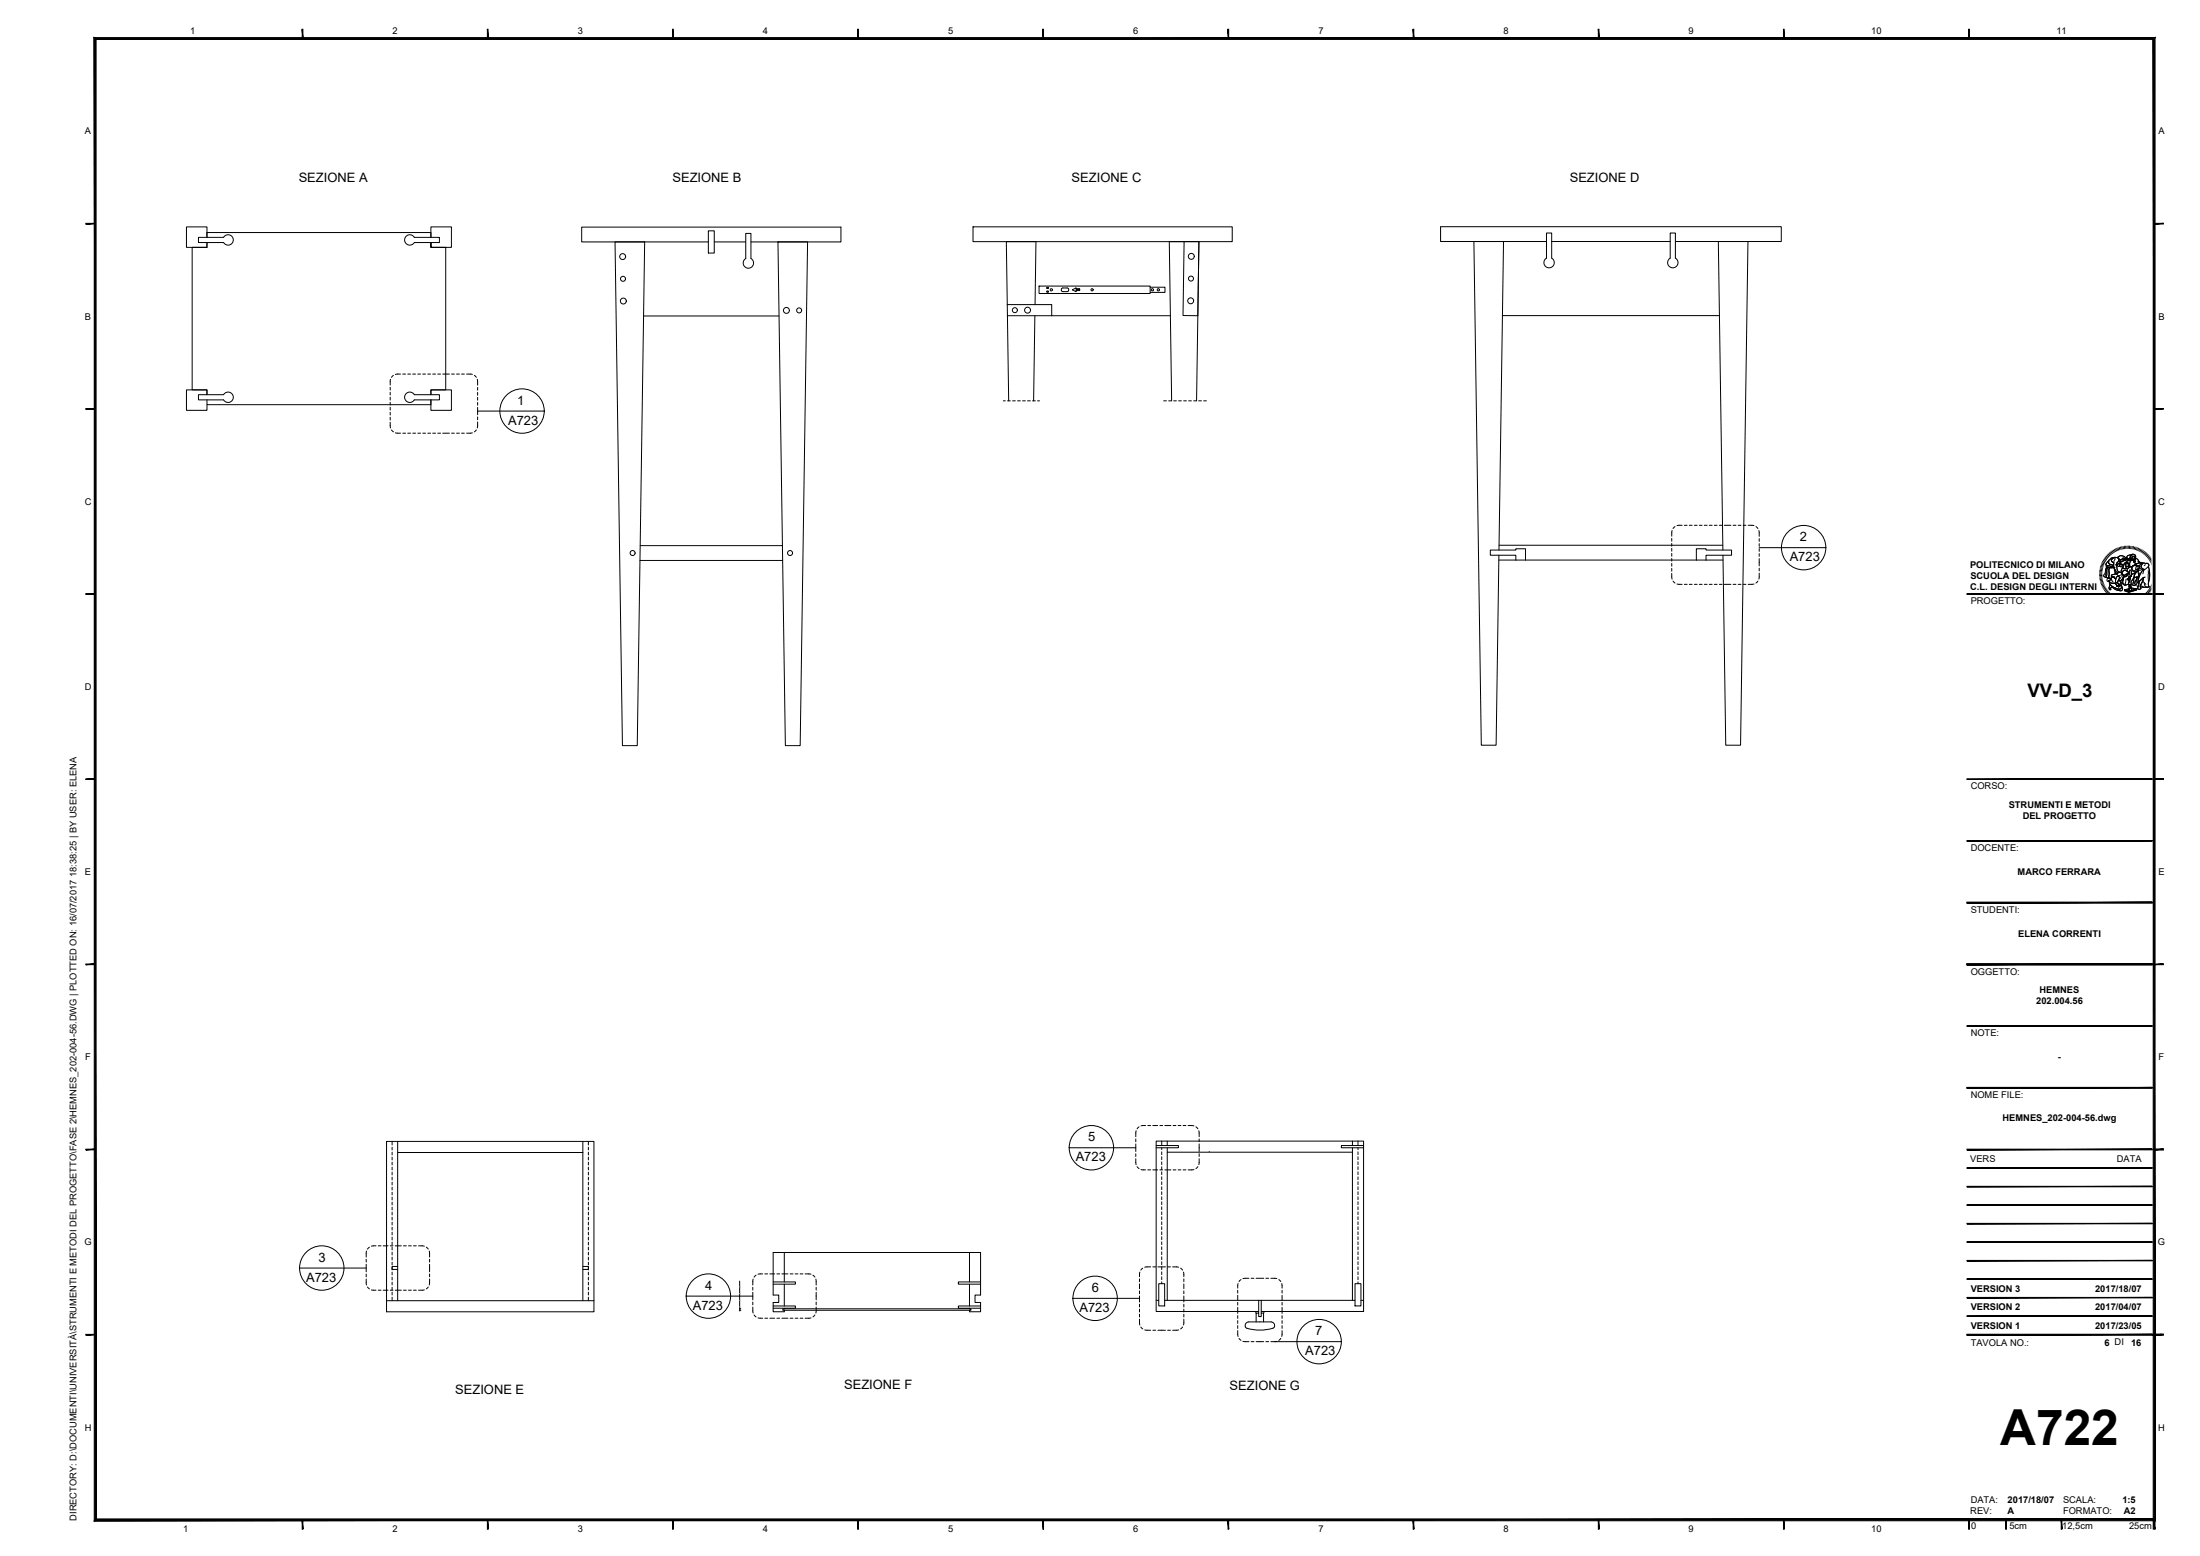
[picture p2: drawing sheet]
<svg xmlns="http://www.w3.org/2000/svg" width="594mm" height="420mm" viewBox="0 0 594 420" stroke-linecap="round" stroke-linejoin="round" font-family="sans-serif">
<!-- layer: elementi sezionati -->
<g fill="none" stroke="#000" stroke-width=".27">
<path d="M55.9 66.8h-5.5v-5.5h5.5v2.8v-1.3h60.5v1.3v-2.8h5.5v5.5h-5.5v-1.3v1.3h4v38.5h-4v1.3v-1.3h5.5v5.5h-5.5v-2.8v1.3h-60.5v-1.3M55.9 65.5v1.3h-4v38.5h4v1.3v-1.3h-5.5v5.5h5.5v-1.4M166.1 65.3h8l-2 136h-4zM191.3 65.3h-34.2v-4h70v4h-24.3M192.9 65.3h8.5M210.1 65.3h8l-2 136h-4zM262.7 61.2h70v4h-70zM319.8 65.2h4l-.3 20.1-4-.1zM417.6 65.2h-28.6v-4h92v4h-28.6M419 65.2h32M272 82.3h12v3h-12zM405.7 85.2h58.6"/>
<path d="M404.7 151.2h4.6M404.8 148.5l1.2-83.3h-8l2 136h4l.8-51.3M404.8 147.2h60.4M411.9 151.2h46.2M460.7 151.2h4.6M465.2 148.5l-1.2-83.3h8l-2 136h-4l-.7-51.3M104.4 308.2h56v46h-56zM107.4 308.2v43M107.4 311.2h50M157.4 308.2v43M315.2 308.1v1.2M315.2 309.9v41.2"/>
<path d="M315.2 311.1h50M365.2 309.9v41.2M211.8 338.2v8M261.8 338.2h3v11.5h-1.5v2h1.5v2.5h-3v-.4M261.8 338.2h-53v11.5h1.5v2h-1.5v2.5h3v-.4M261.8 338.2v8M104.4 351.2h56M211.8 353.4h-.4v.4h.4M211.8 353.4h50M211.8 353.8h50M211.8 346.8v5.9M211.8 353.3v.1"/>
<path d="M261.8 353.4h.4v.4h-.4M261.8 346.8v5.9M261.8 353.3v.1M312.2 351.1h.7M314.5 351.1h25.4M339.1 354.1l.1 .5M339.9 354.1h-27.7v-46h56v46h-27.6M339.9 354.6h-.7v2.3M340.6 354.6h.6v2.3M340.6 351.1h25.3M341.3 354.1l-.1 .5M343.2 356.9h-6a.92 .92 0 0 0-.9 .7 .92 .92 0 0 0 .4 1.1 11.1 11.1 0 0 0 7.3-.3l.2-.4-.2-.6-.7-.5"/>
<path d="M367.5 351.1h.7"/>
</g>
<!-- layer: 0 -->
<g fill="none" stroke="#000" stroke-width=".27">
<path d="M55.9 65.5v1.3M280.6 77.3h30v2h-30zM282.7 77.6l.4 .2-.3 .1zM282.7 78.6l.4 .1-.3 .2zM287 78.8h1.2M288.2 77.8l-1.2-.1a.5 .5 0 0 0-.4 .5 .5 .5 0 0 0 .4 .5M288.2 77.7a.5 .5 0 0 1 .4 .5 .5 .5 0 0 1-.4 .5M289.6 78.3l.9 .4M289.6 78.2h.1M290.5 77.8l-.9 .4M290.5 78.7h.1M290.6 77.8h.1"/>
<path d="M290.6 77.8v.2M290.6 78.1h1h-1M291.6 78.1v.4h-1v.2M310.6 77.6h4v1.4h-4M319.8 65.2h-4l.6 43M323.8 65.2l-.7 43h-.8M173.8 85.3h36.6M272 82.3l-.3-17.1h8l-.2 17.1M272 85.3l.4 22.9M279.4 85.3l-.3 22.9M284 85.3h32M270.9 108.2h.6"/>
<path d="M272.1 108.2h.7M273.4 108.2h.8M274.8 108.2h.7M276.1 108.2h.8M277.5 108.2h.7M278.8 108.2h.8M280.2 108.2h.5M314.2 108.2h.8M315.6 108.2h.7M316.9 108.2h.8M318.3 108.2h.7M319.6 108.2h.8"/>
<path d="M321 108.2h.7M323.7 108.2h.7M325 108.2h.8M172.8 151.3h38.5M172.9 147.3h38.4M105.9 308.2v1M105.9 309.8v.7M105.9 311.1v.8M105.9 312.5v.7M105.9 313.8v.8M105.9 315.2v.7M105.9 316.5v.8"/>
<path d="M105.9 317.9v.7M105.9 319.2v.8M158.9 308.2v1M158.9 309.8v.7M158.9 311.1v.8M158.9 312.5v.7M158.9 313.8v.8M158.9 315.2v.7M158.9 316.5v.8M158.9 317.9v.7M158.9 319.2v.8M313.7 308.1v1.2"/>
<path d="M313.7 309.9v.5M313.7 311v.8M313.7 312.4v.7M313.7 313.7v.8M313.7 315.1v.7M313.7 316.4v.8M313.7 317.8v.7M313.7 319.1v.8M365.2 308.1v1.2M366.7 308.1v1.2M366.7 309.9v.5M366.7 311v.8"/>
<path d="M366.7 312.4v.7M366.7 313.7v.8M366.7 315.1v.7M366.7 316.4v.8M366.7 317.8v.7M366.7 319.1v.8M105.9 320.6v.7M105.9 321.9v.8M105.9 323.3v.7M105.9 324.6v.8M105.9 326v.7M105.9 327.3v.8"/>
<path d="M105.9 328.7v.7M105.9 330v.8M105.9 331.4v.7M105.9 332.7v.8M105.9 334.1v.7M105.9 335.4v.8M105.9 336.8v.7M105.9 338.1v.8M105.9 339.5v.7M158.9 320.6v.7M158.9 321.9v.8M158.9 323.3v.7"/>
<path d="M158.9 324.6v.8M158.9 326v.7M158.9 327.3v.8M158.9 328.7v.7M158.9 330v.8M158.9 331.4v.7M158.9 332.7v.8M158.9 334.1v.7M158.9 335.4v.8M158.9 336.8v.7M158.9 338.1v.8M158.9 339.5v.7"/>
<path d="M313.7 320.5v.7M313.7 321.8v.8M313.7 323.2v.7M313.7 324.5v.8M313.7 325.9v.7M313.7 327.2v.8M313.7 328.6v.7M313.7 329.9v.8M313.7 331.3v.7M313.7 332.6v.8M313.7 334v.7M313.7 335.3v.8"/>
<path d="M313.7 336.7v.7M313.7 338v.8M313.7 339.4v.7M366.7 320.5v.7M366.7 321.8v.8M366.7 323.2v.7M366.7 324.5v.8M366.7 325.9v.7M366.7 327.2v.8M366.7 328.6v.7M366.7 329.9v.8M366.7 331.3v.7"/>
<path d="M366.7 332.6v.8M366.7 334v.7M366.7 335.3v.8M366.7 336.7v.7M366.7 338v.8M366.7 339.4v.7M105.9 340.8v.8M105.9 342.2v.7M105.9 343.5v.8M105.9 344.9v.7M105.9 346.2v.8M105.9 347.6v.7"/>
<path d="M105.9 348.9v.8M105.9 350.3v.9M158.9 340.8v.8M158.9 342.2v.7M158.9 343.5v.8M158.9 344.9v.7M158.9 346.2v.8M158.9 347.6v.7M158.9 348.9v.8M158.9 350.3v.9M313.7 340.7v.8M313.7 342.1v.7"/>
<path d="M313.7 343.4v.8M313.7 344.8v.7M313.7 346.1v.5M366.7 340.7v.8M366.7 342.1v.7M366.7 343.4v.8M366.7 344.8v.7M366.7 346.1v.5"/>
<circle cx="283.9" cy="78.3" r=".3"/>
<circle cx="294.9" cy="78.3" r=".3"/>
<circle cx="311.2" cy="78.3" r=".3"/>
<circle cx="312.8" cy="78.3" r=".3"/>
</g>
<!-- layer: vano viti -->
<g fill="none" stroke="#000" stroke-width=".27">
<path d="M53.6 64.1h6.8a1.41 1.41 0 0 1 2.1-.4 1.41 1.41 0 0 1 0 2.2 1.41 1.41 0 0 1-2.1-.4h-6.8zM109.7 63.8l1-.4 .7 .2 .5 .5h6.8v1.4h-6.8a1.4 1.4 0 0 1-2.1 .4 1.4 1.4 0 0 1-.1-2.1zM191.3 68.3v-6h1.6v6h-1.6M201.4 63h1.4v6.8a1.4 1.4 0 0 1 .4 2.1 1.4 1.4 0 0 1-2.2 0 1.4 1.4 0 0 1 .4-2.1zM417.6 69.7v-6.8h1.4v6.8M417.6 69.7a1.4 1.4 0 0 0-.4 2.1 1.4 1.4 0 0 0 2.2 0 1.4 1.4 0 0 0-.4-2.1M451 69.7v-6.8h1.4v6.8M451 69.7a1.4 1.4 0 0 0-.4 2.1 1.4 1.4 0 0 0 2.2 0 1.4 1.4 0 0 0-.4-2.1M53.6 106.6h6.8a1.41 1.41 0 0 1 2.1-.4 1.41 1.41 0 0 1 0 2.2 1.41 1.41 0 0 1-2.1-.4h-6.8zM109.7 106.3l1-.4 .7 .2 .5 .5h6.8v1.4h-6.8a1.4 1.4 0 0 1-2.1 .4 1.4 1.4 0 0 1-.1-2.1zM402.4 148.5h6.9v-.3h2.6v3h-2.6v-1.3h-6.9zM458.1 148.2h2.6v.3h6.9v1.4h-6.9v1.3h-2.6z"/>
<path d="M312.2 309.3h6v.6h-6M368.2 309.3h-6v.6h6M107.4 342h-1.5v.8h1.5M157.4 342h1.5v.8h-1.5M208.8 352.7h6v.6h-6M208.8 346.2h6v.6h-6M264.8 346.2h-6v.6h6M264.8 352.7h-6v.6h6M312.9 346.6h1.6v6h-1.6zM339.9 351.1h.7v4.4h-.7zM365.9 346.6h1.6v6h-1.6z"/>
<circle cx="168.1" cy="69.3" r=".8"/>
<circle cx="168.2" cy="75.3" r=".67"/>
<circle cx="321.6" cy="75.2" r=".67"/>
<circle cx="321.7" cy="69.2" r=".8"/>
<circle cx="168.3" cy="81.3" r=".8"/>
<circle cx="212.4" cy="83.8" r=".8"/>
<circle cx="215.8" cy="83.8" r=".67"/>
<circle cx="274" cy="83.8" r=".67"/>
<circle cx="277.5" cy="83.8" r=".8"/>
<circle cx="321.5" cy="81.2" r=".8"/>
<circle cx="170.8" cy="149.3" r=".67"/>
<circle cx="213.3" cy="149.3" r=".67"/>
</g>
<!-- layer: simboli -->
<g fill="none" stroke="#000" stroke-width=".27">
<path d="M105.4 114v1.6M105.4 104.6v.7M105.4 105.9v.8M105.4 107.3v.7M105.4 108.6v.8M105.4 110v.7M105.4 111.3v.8M105.4 112.7v.7M105.4 102.4v1.6M105.7 116.1l.5 .5M106.2 101.4l-.5 .5M106.8 116.9l1.4 .1"/>
<path d="M108.2 101l-1.4 .1M108.8 117h.7M108.8 101h.7M110.1 117h.8M110.1 101h.8M111.5 117h.7M111.5 101h.7M112.8 117h.8M112.8 101h.8M114.2 117h.7M114.2 101h.7M115.5 117h.8"/>
<path d="M115.5 101h.8M116.9 117h.7M116.9 101h.7M118.2 117h.8M118.2 101h.8M119.6 117h1.7M119.6 101h1.7M121.9 117h.8M121.9 101h.8M123.3 117h.7M123.3 101h.7M124.6 117h.8"/>
<path d="M124.6 101h.8M126 101l1.6 .1M127.6 116.9l-1.6 .1M128.1 101.4l.5 .5M128.6 116.1l-.5 .5M128.9 102.4l.1 1.6M129 111h18M129 113.9l-.1 1.7M129 104.6v.8M129 106v.7M129 107.3v.8M129 108.7v.7"/>
<path d="M129 110v2M129 112.6v.7M451.4 154.8l.1 1.6M451.4 145.4v.7M451.4 146.7v.8M451.4 148.1v.7M451.4 149.4v.8M451.4 150.8v.7M451.4 152.1v.8M451.4 153.5v.7M451.5 143.2l-.1 1.6M451.8 156.9l.5 .5"/>
<path d="M452.3 142.2l-.5 .5M452.8 157.7l1.4 .1M454.2 141.8l-1.4 .1M454.8 157.8h.8M454.8 141.8h.8M456.2 157.8h.7M456.2 141.8h.7M457.5 157.8h.8M457.5 141.8h.8M458.9 157.8h.7M458.9 141.8h.7M460.2 157.8h.8"/>
<path d="M460.2 141.8h.8M461.6 157.8h.7M461.6 141.8h.7M462.9 157.8h.8M462.9 141.8h.8M464.3 157.8h.7M464.3 141.8h.7M465.6 157.8h1.8M465.6 141.8h1.8M468 157.8h.8M468 141.8h.8M469.4 157.8h.7"/>
<path d="M469.4 141.8h.7M470.7 157.8h.8M470.7 141.8h.8M472.1 141.8l1.5 .1M473.6 157.7l-1.5 .1M474.2 142.2l.5 .5M474.7 156.9l-.5 .5M475 143.2l.1 1.6M475 147.9h18M475.1 154.8l-.1 1.6M475.1 145.4v.8M475.1 146.8v.7"/>
<path d="M475.1 148.1v.8M475.1 149.5v.7M475.1 150.8v2M475.1 153.4v.8M288.7 309.9h18M306.7 312.9l.1 1.6M306.7 308.9v2M306.7 307.5v.8M306.7 311.5v.8M306.8 305.3l-.1 1.6M307.1 315l.5 .6M307.6 304.3l-.5 .5"/>
<path d="M308.1 315.8l1.3 .1M309.4 303.9l-1.3 .1M310 315.9h.7M310 303.9h.7M311.3 315.9h1.3M311.3 303.9h1.3M313.2 315.9h.8M313.2 303.9h.8M314.6 315.9h1.6M314.6 303.9h1.6M316.8 315.9h.7M316.8 303.9h.7"/>
<path d="M318.1 315.9h.8M318.1 303.9h.8M319.5 315.9h.7M319.5 303.9h.7M320.8 303.9l1.6 .1M322.4 315.8l-1.6 .1M322.9 304.3l.6 .5M323.5 315l-.6 .5M323.7 305.3l.1 1.6M323.8 312.9l-.1 1.6M323.8 307.5v.8M323.8 308.9v2"/>
<path d="M323.8 311.5v.8M326.5 310.9v.1M99 337.8l-.1 1.6M99.8 336.8l-.6 .5M101.5 336.4l-1.2 .1M102.1 336.4h.8M103.5 336.4h1.3M105.4 336.4h.7M106.7 336.4h1.7M109 336.4h.7M110.3 336.4h.8M111.7 336.4h.7"/>
<path d="M113 336.4l1.6 .1M115.1 336.8l.6 .5M115.9 337.8l.1 1.6M80.9 342.4h18M98.9 345.4l.1 1.6M98.9 341.4v2M98.9 340v.8M98.9 344v.8M99.2 347.5l.6 .5M100.3 348.3l1.2 .1M102.1 348.4h.8M103.5 348.4h1.3"/>
<path d="M105.4 348.4h.7M106.7 348.4h1.7M109 348.4h.7M110.3 348.4h.8M111.7 348.4h.7M114.6 348.3l-1.6 .1M115.7 347.5l-.6 .5M116 345.4l-.1 1.6M116 340v.8M116 341.4v2M116 344v.8M185.3 350h18"/>
<path d="M199.7 345.9v8.1M203.3 352.9l.1 1.6M203.3 349v2M203.3 347.6v.8M203.3 351.6v.7M203.4 345.4l-.1 1.6M203.6 355.1l.6 .5M204.2 344.3l-.6 .6M204.7 355.9l1.2 .1M205.9 344l-1.2 .1M206.5 356h.8M206.5 344h.8"/>
<path d="M207.9 356h1.3M207.9 344h1.3M209.8 356h.7M209.8 344h.7M211.1 356h1.7M211.1 344h1.7M213.4 356h.7M213.4 344h.7M214.7 356h.8M214.7 344h.8M216.1 356h.7M216.1 344h.7"/>
<path d="M217.4 344l1.6 .1M219 355.9l-1.6 .1M219.5 344.3l.5 .6M220 355.1l-.5 .5M220.3 345.4l.1 1.6M220.4 352.9l-.1 1.6M220.4 347.6v.8M220.4 349v2M220.4 351.6v.7M289.7 350.6h18M307.7 356.2l.1 1.6M307.7 349.9v1.7"/>
<path d="M307.7 346.7v1.3M307.7 345.3v.8M307.7 348.6v.7M307.7 352.2v.7M307.7 353.5v.8M307.7 354.9v.7M307.8 343.5l-.1 1.2M308.1 358.3l.5 .6M308.6 342.4l-.5 .6M309.1 359.1l1.6 .1M310.7 342.1l-1.6 .1M311.3 342.1h.8"/>
<path d="M311.3 359.2h.8M312.7 342.1h2M312.7 359.2h2M315.3 359.2h.8M315.3 342.1h.8M316.7 342.1l1.6 .1M318.3 359.1l-1.6 .1M318.8 342.4l.5 .6M319.3 358.3l-.5 .6M319.6 343.5l.1 1.2M319.7 346.7v1.3M319.7 349.9v1.7"/>
<path d="M319.7 356.2l-.1 1.6M319.7 345.3v.8M319.7 348.6v.7M319.7 352.2v.7M319.7 353.5v.8M319.7 354.9v.7M334.2 359.3l.1 1.6M334.2 353v1.7M334.2 349.8v1.3M334.2 348.4v.8M334.2 351.7v.7M334.2 355.3v.7"/>
<path d="M334.2 356.6v.7M334.2 358v.7M334.3 346.6l-.1 1.2M335.1 345.5l-.5 .5M337.2 345.2l-1.6 .1M337.8 345.2h.8M339.2 345.2h2M341.8 345.2h.8M343.2 345.2l1.6 .1M345.3 345.5l.6 .5M346.1 346.6l.1 1.2M346.2 349.8v1.3"/>
<path d="M346.2 353v1.7M346.2 359.3l-.1 1.6M346.2 348.4v.8M346.2 351.7v.7M346.2 355.3v.7M346.2 356.6v.7M346.2 358v.7M334.6 361.4l.5 .5M335.6 362.2l1.7 .1M337.9 362.3h.7M339.2 362.3h2M341.8 362.3h.8"/>
<path d="M343.2 362.3h19M344.8 362.2l-.6 .1M345.9 361.4l-.6 .5"/>
<circle cx="141" cy="111" r="6"/>
<circle cx="487" cy="147.9" r="6"/>
<circle cx="294.7" cy="309.9" r="6"/>
<circle cx="86.9" cy="342.4" r="6"/>
<circle cx="191.3" cy="350" r="6"/>
<circle cx="295.7" cy="350.6" r="6"/>
<circle cx="356.2" cy="362.3" r="6"/>
</g>
<!-- layer: campitura -->
<path d="M199.7 347.5h.1M199.7 349.3h.1M199.7 352.9h.1M199.7 353.8h.1M199.7 351.1h.1" fill="none" stroke="#bababa" stroke-width=".27"/>
<!-- layer: Sez1 -->
<g fill="#000">
<circle cx="199.7" cy="353.8" r=".17"/>
<circle cx="199.7" cy="353.4" r=".17"/>
</g>
<!-- layer: G-ANNO-LOGO -->
<g fill="none" stroke="#000" stroke-width=".27">
<path d="M566.9 155.1h.7M566.9 154.7l.7 .1M567 154.4h.6M567 154l.7 .1M567.1 153.7l.6 .1M567.1 153.3l.7 .2M567.2 153l.7 .1M567.3 152.6l.7 .2M567.5 152.3l.6 .2M567.6 151.9l.6 .3M567.6 155.4h-.7M567.6 155.7l-.6 .1"/>
<path d="M567.7 156l-.7 .1M567.7 156.4l-.6 .1M567.7 151.6l.7 .3M567.8 156.7l-.7 .1M567.9 157l-.7 .2M567.9 151.3l.6 .4M568 157.3l-.7 .2M568.1 157.6l-.7 .3M568.1 151l.6 .4M568.2 157.9l-.6 .3M568.3 150.7l.6 .4M568.3 158.2l-.6 .3"/>
<path d="M568.5 158.5l-.6 .3M568.5 150.4l.6 .4M568.6 158.8l-.5 .3M568.7 150.1l.6 .5M568.8 152.7h.1M568.8 152.7l.1 .5M568.8 159.1l-.5 .3M568.9 153.2l-.1-.5 .7 .1a.83 .83 0 0 0 1.2-.2l.1 .7M568.9 153.2h.1M569 149.9l.5 .5M569 153.2l-.3 .2-.3 1.3-.5 .7 .3 .3M569 153.2l-.3 .6-.1 1.3-.3 .7 .3 .1"/>
<path d="M569 153.2l1.8 .1M569 153.2h.1M569 159.3l-.5 .4M569.1 156.1h.1M569.1 156.1h.3M569.2 151.6l.2-.1v.3a.83 .83 0 0 0 .9 .8l.4 .1-.2 .1a.74 .74 0 0 1-1 0h-.3a.51 .51 0 0 1-.6-.4 .51 .51 0 0 1 .4-.6zM569.2 149.6l.5 .5M569.2 159.6l-.5 .4M569.2 153.3h.5l-.2 .5 .1 1.2-.1 1.1h-.2a.43 .43 0 0 1-.5-.1 .43 .43 0 0 1 .1-.6v-1.5zM569.2 157h.1M569.2 157h.1a.62 .62 0 0 1 .5-.4 .62 .62 0 0 1 .6 .3l.2 .2M569.2 153.3l-.2 .4-.1 1.6-.3 .6 .5 .2"/>
<path d="M569.4 151.5l-.5 .5a.44 .44 0 0 0-.2 .5 .44 .44 0 0 0 .5 .3h.5a.65 .65 0 0 0 1-.2M569.4 159.8l-.5 .5M569.5 156.8l.1 .4M569.5 156.8h.1M569.5 149.4l.4 .5M569.5 156.8v.1a1.2 1.2 0 0 0 1.8 .5M569.5 151.2l.6-.5 1.4-.2a1 1 0 0 0-1.3 1l.6 .4-.1 .7-.6-.1a.67 .67 0 0 1-.7-.7zM569.6 156.1h.1M569.6 157.2l.7 .3 1-.1M569.6 157.2l.1 .5 .7 .7 2 .9M569.6 157.2l.7 .3 1-.1 .1 .4 .3 .4-.1 .1 .3-.2 .2 .4-.1-.5 .3 .4M569.6 157.2l.1 .4 .5 .6 1.5 .8a.78 .78 0 0 0 .9 0 .78 .78 0 0 0 .3-.9l-.5-1.3-.3-.1-.3 .7 .8 .7-.4-.2 .1 .2"/>
<path d="M569.6 157.2h.1M569.7 153.3l-.2 .6v2.2M569.8 157.9l1.9 1.1a.86 .86 0 0 0 1.2-.5 .65 .65 0 0 1 .1 .9 .65 .65 0 0 1-.9 0l-1.1-.4a.61 .61 0 0 0-.5-.4 .61 .61 0 0 0-.6 .2l.1 .3-.3 .1a.84 .84 0 0 1 0-1.1zM569.8 149.2l.4 .5M569.8 157.9l-.1 .2a.85 .85 0 0 0 0 1.2l.3-.2-.2-.1a.49 .49 0 0 1 .5-.4 .49 .49 0 0 1 .5 .3l.9 .5a1.04 1.04 0 0 0 1.4-.2l-.1-.7M570 156.3a.51 .51 0 0 0-.8-.1 .51 .51 0 0 0 0 .8M570 148.9l.4 .6M570.3 148.7l.4 .6M570.4 150.9l.9-.3a.73 .73 0 0 1 .9 .5 .73 .73 0 0 1-.5 .9l-.3 .5 .2 .4a1.49 1.49 0 0 0 .5 1.5l.3 .1-.5 .1-.1 .4-.4-.1v-.5l-.6-1.1v-1.4a.62 .62 0 0 1-.5-.4 .62 .62 0 0 1 .1-.6zM570.5 155.6l.8 .8M570.6 155.7h.1M570.6 155.7l-.6 .5 .1 .4"/>
<path d="M570.6 155.7l.7 .7a.59 .59 0 0 1 .4-.8 .59 .59 0 0 1 .8 .5l-.4 .6 .3 .1M570.6 155.7l-.6 .5 .1 .4-.6 .2M570.6 155.7l.2 .2a.73 .73 0 0 1 .5 1v.5M570.6 148.5l.4 .6M570.7 152.7l-.6-.2a.67 .67 0 0 1-.7-.7l.1-.6 .5-.5 .8-.2a1.06 1.06 0 0 1 1.4 .7l-.3 .6a.92 .92 0 0 0-.3 1.4 1.1 1.1 0 0 0 .8 1.3l-.5 .1M570.8 153.3a1.05 1.05 0 0 0-1.3 .5l.1 2.3M570.8 153.3h.1M570.8 153.3l.6 1.1v.5l-.4 .2a.6 .6 0 0 0-.8 .7l.1 .1-.3 .4-.4-.2M570.9 148.4l.4 .6M571 153.6l.2 1.4M571.2 150.9l-.4 .9v1.3l.6 1.3-.1 .5 .4 .1 .2-.4M571.3 148.2l.2 .6"/>
<path d="M571.3 157.4h.1M571.3 157.4l.1 .4 .3 .3-.1 .2 .3-.2M571.3 157.4v-1a.59 .59 0 0 1 .4-.8 .59 .59 0 0 1 .8 .5l-.7 1.3 .8 .7-.5-.2 .2 .2M571.4 154.9l-.4 .2a.6 .6 0 0 0-.6 .1 .6 .6 0 0 0-.2 .6l.1 .1M571.5 150.5a1 1 0 0 0-1.3 1l.6 .4M571.6 148.1l.3 .6M571.7 155.7a.47 .47 0 0 1 .7 .1 .47 .47 0 0 1-.3 .7l-.3 .9 .8 .7-.4-.2 .1 .5-.3-.4 .1 .5-.2-.4-.3 .2 .1-.2-.4-.6v-1zM571.7 152.4a.57 .57 0 0 0 .8 .6M571.8 155.6h.1M571.8 150.6l.7-.5 1.1 .1a.3 .3 0 0 1 .3 .4 .3 .3 0 0 1-.4 .2l-.2-.1-.1 .2-.6 .2-.4-.1M571.8 150.6h.1M571.9 154.6l-.1 .4-.8 .1a.59 .59 0 0 0-.6 .1 .59 .59 0 0 0-.2 .6l.4-.1"/>
<path d="M571.9 154.6h.1M571.9 154.6l.5-.1 .5 .2M571.9 158.1h.1M571.9 147.9l.3 .7M572 150.4l1-.3 .8 .3a.23 .23 0 0 1 .1 .3 .23 .23 0 0 1-.2 .2l-.4-.2-.4 .4h-.4l-.7-.5zM572 158l.2 .5-.3-.4M572 158h.1M572 158l.3 .4v-.3M572.1 156.7l.3 .1M572.3 158.4h.1M572.3 147.8l.2 .6M572.3 158.1v.3"/>
<path d="M572.3 158.1h.1M572.4 154.5a1.3 1.3 0 0 1 1.1 1.1v.1M572.4 152.4h.9l-.2 .1a.38 .38 0 0 1-.4 .6 .38 .38 0 0 1-.3-.6zM572.4 152.1l-.7 .3a.59 .59 0 0 0 .8 .6 .33 .33 0 0 1-.1-.4 .33 .33 0 0 1 .3-.3M572.4 152.1h.1M572.4 152.1l.3 .2M572.4 156.8h.1M572.4 156.8l.4 1a.8 .8 0 0 1 0 1 .8 .8 0 0 1-.9 .3M572.4 152.1l-1 .4M572.5 152.1l.2 .2M572.6 151.8h.1M572.6 151.8l-.2 .3"/>
<path d="M572.6 155.4l-.8 .2M572.6 147.7l.2 .7M572.7 151.5l-.7 .1-.3 .3-.3 .6 1-.4M572.7 151.5h.1M572.7 151.5l-.1 .3M572.7 151.5l-.4 .5M572.7 152.3h.1M572.7 155l.7 .6M572.9 152.4a.34 .34 0 0 0-.5 .3 .34 .34 0 0 0 .5 .3 .34 .34 0 0 0 .2-.5l.2-.1-.6 .1M572.9 155.5l.2 .6-.1 .4M572.9 154.7h.1M572.9 154.7l.5 .7"/>
<path d="M572.9 154.7l.2-.4a.9 .9 0 0 1 1.3-.1l.2 .3a.27 .27 0 0 1 .2 .4 .27 .27 0 0 1-.5 .1l-.9 .4M572.9 147.6l.2 .7M573 154.5l.6-.5 .5 .1 .6 .4a.3 .3 0 0 1 0 .4 .3 .3 0 0 1-.4 .1l-.3 .1a.51 .51 0 0 1-.5 .3 .51 .51 0 0 1-.4-.4zM573 157.3l.8 .7M573 156.5h.1M573 156.5l-.6 .3M573.1 151.4l.1 .1M573.2 151l.2 .1M573.3 153.3a1.25 1.25 0 0 0-.5 1.3M573.3 156.7v1M573.3 147.5l.1 .7M573.3 157.7h.1"/>
<path d="M573.3 151.1h.1M573.4 151.4l-.3 .3-.5-.2-.5 .1M573.4 151.4h.1M573.4 155.4l1.1-.4-.1 .5-.5 .2zM573.4 155.4h.1M573.4 155.4l.1 .4M573.4 156.2l-.3 .9-.4 .4M573.5 155.7l-.1 .5-.4 .3M573.5 155.7h.1M573.5 155.7l-.2 1.1-.4 .5 .4 .4a.93 .93 0 0 0 1.4 .1h.1M573.5 155.8h.1M573.5 155.8l-.2 .5-.3 .2"/>
<path d="M573.5 155.5v.1M573.6 151.2l.8-.1a.31 .31 0 0 1 .2 .5 .32 .32 0 0 1-.6-.2zM573.6 147.5l.1 .7M573.7 150.9l-.3 .5M573.7 150.9l-.4-.3-.5 .5-.7-.2-.1 .7M573.7 150.9h.1M573.7 150.9l-.2 .5-.4 .3-.5-.2-.6 .1M573.7 152.1l.4-.2h.5l.5 1.1a.23 .23 0 0 1-.2 .3 .23 .23 0 0 1-.3-.2 .23 .23 0 0 1 .3-.3l-.2-.7a.43 .43 0 0 0-.7-.1 .43 .43 0 0 0 0 .7v.1a.47 .47 0 0 1 .1 .7 .47 .47 0 0 1-.8-.1l-.1-.2zM573.8 159.3l1.9-.5 1.2 .2-2 .6zM573.8 159.3l1.1 .3-.1 .3-1.1-.3zM573.8 159.3h.1M574 153.6h.1"/>
<path d="M574 147.5l.1 .6M574 152l.6 .1 .2 .5a.64 .64 0 0 1-.1 .7 .64 .64 0 0 1-.6 .2l-.2-1.2zM574.1 151.1h.1M574.1 151.1v-.3a.51 .51 0 0 1 .6 0 .51 .51 0 0 1 .2 .4l-.2 .2-.2-.3-.1 .1M574.1 151.1l.3 .1M574.1 151.1v-.3a.51 .51 0 0 1 .6 0 .51 .51 0 0 1 .2 .4l-.2 .2M574.1 155.5v.1M574.1 156.4l-.3 1.6 1-.2M574.2 155.2l.1 .1M574.2 155.4l.1 .1M574.2 155.2v.1M574.3 152.3h.1"/>
<path d="M574.3 152.2l-.1 .1M574.4 147.4v.7M574.4 151.2h.1M574.4 151.2l-.3-.1-.5 .1 .3 .1a.37 .37 0 0 0 .4 .3 .37 .37 0 0 0 .3-.4l-.2-.2 .1 .3M574.5 156.3l.2 .1 .3-.6 .4-.2-.5 1.3v-.4l-.2 .1zM574.5 153.6v.6M574.5 155l-.2 .5a.5 .5 0 0 1-.8-.1M574.5 152.1l.3 .3-.1 .1M574.7 152.2a.43 .43 0 0 0-.7-.2 .43 .43 0 0 0 0 .7 .52 .52 0 0 1 0 .9 .52 .52 0 0 1-.8-.4l.4-1.1 .7-.3 .5 .3 .3 .9a.23 .23 0 0 1-.2 .3 .23 .23 0 0 1-.2-.3M574.7 147.4v.7M574.8 152.6h-.2M574.8 152.4a.42 .42 0 0 1-.1 .6 .42 .42 0 0 1-.6-.1"/>
<path d="M574.8 153.2l-.3 .3h-.4M574.8 157.8h.1M574.8 159.7h.1M574.9 159.6l2-.6v.3l-2 .6zM574.9 159.6v.3M574.9 152.4l.1 .4M574.9 152.4h.1M574.9 151.3l.1-.1a.9 .9 0 0 1-.1 1.2M574.9 151.3h.1M574.9 159l.8-.2 1.2 .2-2 .6-1.1-.3v.2l1.1 .4 2-.6v-.3M574.9 159h.1M574.9 151.3l.2-.1 .1 .4-.2 .8"/>
<path d="M574.9 159l-1.1 .3M575 155.8h.1M575 155.8l-.2 .5-.4 .1 .3 .2 .2-.1v.4l.2-.2-.3 1.1M575 156.4l-.1 .5 .2-.2M575 155.8l-.2 .2a.22 .22 0 0 1 0 .3 .22 .22 0 0 1-.3 0l.2 .3 .2-.1M575 158.5h.1M575 150.8l.1 .4M575.1 147.5l-.1 .6M575.1 156.2l-.1 .2-.1-.2M575.1 153.8l-.1 1.4M575.1 153.1l.5 .2M575.2 157.9l.2-.1 .1 1.1-.2-.6-.4 .7z"/>
<path d="M575.2 157.9l.2-.1 .2 1.4-.3-.9-.5 1.1zM575.3 155l-.4 .4v.4M575.4 155.6h.1M575.4 155.6l-.4 .2M575.4 153.9l-.4 .9M575.4 147.5l-.1 .7M575.4 149.9l-.2 .7 .1 .9 .2-.1v-.6a.59 .59 0 0 1 .8-.5l.2 .4-.2 .4-.1 .7 .2-.2M575.4 149.9h.1M575.4 149.9l.5-.2 .7 .2 .1 1-.3 .7M575.4 149.9h-.5a.63 .63 0 0 0-.6 .8l.6 .3v.3M575.4 149.9l-.2 .7 .1 .9 .2-.1v-.5M575.4 149.9l-.2 .7 .1 .9 .2-.1v-.6a.61 .61 0 0 1 .8-.5l.2 .4-.3 1 .1 .1 .1-.2"/>
<path d="M575.4 149.9h-.5a.62 .62 0 0 0-.6 .7M575.5 150.9h.1M575.5 150.9a.4 .4 0 0 0 .3 .4 .4 .4 0 0 0 .4-.2v.7l.2-.2M575.5 150.9l.3 .4 .4-.2M575.7 153l.2-.1a1.55 1.55 0 0 1 1.8 .2l-.1 .6a1.26 1.26 0 0 1-1.1 .7l-.8-.5zM575.7 150.6l.2 .1M575.7 155l.9-.1-.7 1.6a1.5 1.5 0 0 0-.5 1.4h-.2l-.3 .6-.1-1zM575.7 155l-.9 2.5 .2 1M575.7 150.4l.3-.1a.25 .25 0 0 1 .4-.1 .25 .25 0 0 1 .1 .3l-.2 .6a.39 .39 0 0 1-.5 .2 .39 .39 0 0 1-.3-.4zM575.8 151.1h.1M575.8 154a.63 .63 0 0 0-.1 1l.9-.2 .5-.6M575.8 147.5l-.1 .7"/>
<path d="M575.8 150.7h.1M575.8 154l-.1-1-.7-.2 .1 .3-.5 .4h-1.1l-.3-.2-.2 .3-.2 1 .2 .1 .5-.7 .6 .1 .5 .2v.2a.28 .28 0 0 1 .2 .4 .28 .28 0 0 1-.3 .2l-.1 .4-.4 .2-.6-.4M575.8 154h.1M575.8 154a.66 .66 0 0 0-.1 1l-.3 .6M575.9 151h.1M576.1 147.6l-.1 .7M576.1 150.8l.3 .1M576.2 156.1h.1M576.2 156l.8-.1-.5 1.3 .2 .7-.3 .2-.5-.2zM576.2 150.9h.1M576.2 156l.8-.1-.1 .7-.4 .6 .2 .7-.4 .2-.4-.2zM576.4 151.6h.1"/>
<path d="M576.4 151.6l.2-.9 .7 .5 .3 .5M576.4 151.6v.3a.48 .48 0 0 0 .4 .4 .48 .48 0 0 0 .5-.2l.5-.1-.2-.3M576.4 151.6l.4 .7-.3 .3M576.4 151.6l.4 .7M576.4 154.1l.1 .1M576.5 147.7l-.2 .6M576.5 152.6h.3M576.5 152.6h.1M576.5 152.6l-.8 .4M576.6 154.9l-.7 1.6a1.5 1.5 0 0 0-.5 1.4M576.6 154.1h-.3M576.7 150.7l.6 .5 .3 .5"/>
<path d="M576.7 154.4h-.1M576.8 152.6l.9 .4M576.8 152.6h.1M576.8 147.8l-.2 .6M577 155.9h.1M577.1 154.2l-.6 .7-.3 1.1 .8-.1M577.1 154.2h.1M577.1 154.2l.2-.3 .2 .1-.1 .8a.7 .7 0 0 1-.3 1l-.1 .1M577.2 147.9l-.3 .6M577.2 153.7l-.1 .4M577.2 152.8h.4l.1 .4M577.3 151.6l.5 .4"/>
<path d="M577.4 155.8l-.4 .1M577.4 157.2l-.1 .3 .3 .1M577.5 148l-.3 .6M577.5 154v1.3l-.3 .9a1.83 1.83 0 0 0-.1 2.1l.2 .1M577.6 151.7h.1M577.7 157l1.1-1.1-.5 1.7a1.28 1.28 0 0 0-.2 1.4l-.2 .1a.41 .41 0 0 1-.6-.1 .41 .41 0 0 1 .1-.5zM577.7 153h.1M577.7 153a1.04 1.04 0 0 1 .6-1 1.04 1.04 0 0 1 1.1 .2 .56 .56 0 0 1 .8 .2 .56 .56 0 0 1-.2 .7l-.3 .3a1.09 1.09 0 0 1-2-.2M577.7 153.2l-.4 .6a.7 .7 0 0 1-.5 .6 .7 .7 0 0 1-.8-.2 .75 .75 0 0 1 0-1.3l.5-.2a.34 .34 0 0 1 .4 .2 .34 .34 0 0 1-.2 .5l.1 .1a.22 .22 0 0 0 .1 .3 .22 .22 0 0 0 .3-.2l.2-.3-.2-.5-.6-.2-.9 .4v.5M577.8 154.7v.6M577.8 152h.1M577.8 148.2l-.3 .6"/>
<path d="M578.1 148.3l-.3 .6M578.2 153.9l-.9 .1M578.3 158.1l.5 .4M578.4 152a2.35 2.35 0 0 0-1.9 .6M578.4 152h.1M578.4 152l-.7 1M578.5 148.5l-.4 .6M578.5 152a2.49 2.49 0 0 0-2 .5v.1M578.6 156.9l.8 .9M578.7 153.9a6.7 6.7 0 0 0-1.4 3.4l1.5-1.4M578.7 152a.92 .92 0 0 0-.5 1.1 .92 .92 0 0 0 .9 .7M578.7 152l.6 .1a.62 .62 0 0 1 .7 .1 .62 .62 0 0 1 .2 .7l.2 1.1a8.1 8.1 0 0 1-.3 3.7l.3 .8h-1.9a.45 .45 0 0 1-.6-.2 .45 .45 0 0 1 .3-.6l.6-1.8-1.5 1.4a5.9 5.9 0 0 1 1.5-3.4l.3-.1a.93 .93 0 0 1-.9-.7 .93 .93 0 0 1 .5-1.1z"/>
<path d="M578.8 148.7l-.4 .5M578.8 155.9h.1M578.8 156l-.5 1.6a1.3 1.3 0 0 0-.2 1.4l-.2 .1a.45 .45 0 0 1-.6-.1 .45 .45 0 0 1 .1-.6l.3-1.4M578.9 153.9l-.3 1.1M579 157.4l.2 .7 .5 .5M579.1 148.9l-.4 .5M579.3 155.8l-.5 .1M579.3 152.5l-.3 .3M579.3 149.1l-.4 .5M579.6 159.9l.5 .5M579.6 149.3l-.4 .5M579.7 158.6h.1"/>
<path d="M579.8 159.7l.5 .5M579.9 149.6l-.5 .5M580 159.5l.6 .4M580.1 154.1l.1 3.3M580.1 149.8l-.5 .5M580.1 153a9.5 9.5 0 0 1 0 4.9l.3 .6h-2.4M580.2 159.2l.6 .4M580.4 150.1l-.5 .4M580.4 158.9l.6 .4M580.6 158.7l.6 .3M580.6 150.4l-.5 .4M580.7 158.4l.6 .3"/>
<path d="M580.8 150.6l-.5 .4M580.9 158.1l.6 .3M581 150.9l-.6 .4M581 157.8l.7 .2M581.1 157.5l.7 .2M581.2 151.2l-.6 .4M581.3 157.2l.6 .2M581.3 156.9l.7 .1M581.4 151.6l-.6 .3M581.4 156.5l.7 .2M581.5 156.2l.6 .1M581.5 155.9l.7 .1"/>
<path d="M581.5 151.9l-.6 .3M581.6 155.6h.6M581.6 155.3h.6M581.7 152.2l-.7 .3M581.8 152.5l-.6 .3M581.9 152.9l-.6 .2M582 153.2l-.7 .2M582.1 153.6l-.7 .1M582.2 153.9l-.7 .1M582.2 154.3h-.7M582.2 154.6l-.6 .1M582.2 155h-.6"/>
<path d="M569.7 160.1l-.5 .4M569.9 160.3l-.5 .5M570.1 160.5l-.4 .5M570.4 160.7l-.4 .5M570.7 160.9l-.4 .5M570.9 161.1l-.3 .5M571.2 161.2l-.3 .6M571.5 161.4l-.3 .6M571.8 161.5l-.3 .6M572.1 161.6l-.2 .7M572.4 161.7l-.2 .7M572.7 161.8l-.2 .7"/>
<path d="M573 161.9l-.1 .7M573.4 162l-.2 .6M573.7 162l-.1 .7M574 162.1v.6M574.3 162.1v.7M574.7 162.1v.7M575 162.1v.6M575.3 162l.1 .7M575.6 162l.1 .7M576 161.9l.1 .7M576.3 161.9l.1 .6M576.6 161.8l.2 .6"/>
<path d="M576.9 161.7l.2 .6M577.2 161.6l.2 .6M577.5 161.4l.3 .7M577.8 161.3l.3 .6M578.1 161.1l.3 .6M578.3 161l.4 .5M578.6 160.8l.4 .5M578.9 160.6l.4 .5M579.1 160.4l.5 .5M579.4 160.2l.4 .5"/>
</g>
<!-- layer: G-ANNO-TTLB -->
<g fill="#fff" stroke="#fff" stroke-width=".27">
<path d="M556.2 160.4l30.7 4.3-5.7-4.3zM556.2 160.4l30.7 4.3h-30.7z"/>
<path d="M581.2 145.9h5.7l-5.7 14.5zM586.9 145.9l-5.7 14.5 5.7 4.3z"/>
</g>
<path d="M556.2 160.4h25v-14.5h5.7v18.8h-30.7z" fill="none" stroke="#fff" stroke-width=".27"/>
<g fill="#000" stroke="#000" stroke-width=".27">
<path d="M25.4 10.2l.5 400v-399.5zM25.4 10.2l.5 400-.5 .4zM25.9 410.2l-.5 .4 556-.4zM25.4 410.6l556-.4 .5 .4zM581.4 10.7v399.5l.5 .4zM581.4 10.7l.5-.5v400.4zM25.9 10.7h555.5l.5-.5zM25.4 10.2h556.5l-556 .5z"/>
<path d="M81.6 7.9l.2 2.5v-2.5zM81.6 7.9l.2 2.5h-.2z"/>
<path d="M131.6 7.9l.2 2.5v-2.5zM131.6 7.9l.2 2.5h-.2z"/>
<path d="M181.6 7.9l.2 2.5v-2.5zM181.6 7.9l.2 2.5h-.2z"/>
<path d="M231.6 7.9l.2 2.5v-2.5zM231.6 7.9l.2 2.5h-.2z"/>
<path d="M281.6 7.9l.2 2.5v-2.5zM281.6 7.9l.2 2.5h-.2z"/>
<path d="M331.6 7.9l.2 2.5v-2.5zM331.6 7.9l.2 2.5h-.2z"/>
<path d="M381.6 7.9l.2 2.5v-2.5zM381.6 7.9l.2 2.5h-.2z"/>
<path d="M431.6 7.9l.2 2.5v-2.5zM431.6 7.9l.2 2.5h-.2z"/>
<path d="M481.6 7.9l.2 2.5v-2.5zM481.6 7.9l.2 2.5h-.2z"/>
<path d="M531.6 7.9l.2 2.5v-2.5zM531.6 7.9l.2 2.5h-.2z"/>
<path d="M23.2 60.5h2.5v-.2zM23.2 60.3h2.5l-2.5 .2z"/>
<path d="M581.7 60.5h2.5v-.2zM581.7 60.3h2.5l-2.5 .2z"/>
<path d="M23.2 110.5h2.5v-.2zM23.2 110.3h2.5l-2.5 .2z"/>
<path d="M581.7 110.5h2.5v-.2zM581.7 110.3h2.5l-2.5 .2z"/>
<path d="M23.2 160.5h2.5v-.2zM23.2 160.3h2.5l-2.5 .2z"/>
<path d="M531.2 160.5h50v-.2zM531.2 160.3h50l-50 .2z"/>
<path d="M581.7 160.5h2.5v-.2zM581.7 160.3h2.5l-2.5 .2z"/>
<path d="M23.2 210.5h2.5v-.2zM23.2 210.3h2.5l-2.5 .2z"/>
<path d="M531.2 210.5h50v-.2zM531.2 210.3h50l-50 .2z"/>
<path d="M581.7 210.5h2.5v-.2zM581.7 210.3h2.5l-2.5 .2z"/>
<path d="M531.2 227.2h50v-.2zM531.2 227h50l-50 .2z"/>
<path d="M531.2 243.6v.2l50-.2zM531.2 243.8l50-.2v.2z"/>
<path d="M531.2 243.8h50v-.2zM531.2 243.6h50l-50 .2z"/>
<path d="M23.2 260.5h2.5v-.2zM23.2 260.3h2.5l-2.5 .2z"/>
<path d="M531.2 260.3v.2l50-.2zM531.2 260.5l50-.2v.2z"/>
<path d="M531.2 260.3v.2l50-.2zM531.2 260.5l50-.2v.2z"/>
<path d="M531.2 277v.2l50-.2zM531.2 277.2l50-.2v.2z"/>
<path d="M531.2 260.3v.2l50-.2zM531.2 260.5l50-.2v.2z"/>
<path d="M531.2 260.3v.2l50-.2zM531.2 260.5l50-.2v.2z"/>
<path d="M581.7 260.5h2.5v-.2zM581.7 260.3h2.5l-2.5 .2z"/>
<path d="M531.2 293.6v.2l50-.2zM531.2 293.8l50-.2v.2z"/>
<path d="M531.2 293.6v.2l50-.2zM531.2 293.8l50-.2v.2z"/>
<path d="M23.2 310.5h2.5v-.2zM23.2 310.3h2.5l-2.5 .2z"/>
<path d="M531.2 315.3h50zM531.2 315.5l50-.2z"/>
<path d="M531.2 310.3v.2l50-.2zM531.2 310.5l50-.2v.2z"/>
<path d="M581.7 310.5h2.5v-.2zM581.7 310.3h2.5l-2.5 .2z"/>
<path d="M581.7 310.5h2.5v-.2zM581.7 310.3h2.5l-2.5 .2z"/>
<path d="M531.2 335.3h50zM531.2 335.5l50-.2z"/>
<path d="M531.2 330.3h50zM531.2 330.5l50-.2z"/>
<path d="M531.2 325.3h50zM531.2 325.5l50-.2z"/>
<path d="M531.2 320.3h50zM531.2 320.5l50-.2z"/>
<path d="M531.2 355.3h50zM531.2 355.5l50-.2z"/>
<path d="M531.2 350.3h50zM531.2 350.5l50-.2z"/>
<path d="M531.2 345.3h50zM531.2 345.5l50-.2z"/>
<path d="M531.2 340.3h50zM531.2 340.5l50-.2z"/>
<path d="M23.2 360.5h2.5v-.2zM23.2 360.3h2.5l-2.5 .2z"/>
<path d="M531.2 360.3v.2l50-.2zM531.2 360.5l50-.2v.2z"/>
<path d="M531.2 360.3v.2l50-.2zM531.2 360.5l50-.2v.2z"/>
<path d="M581.2 360.5h2.5v-.2zM581.2 360.3h2.5l-2.5 .2z"/>
<path d="M581.2 360.5h2.5v-.2zM581.2 360.3h2.5l-2.5 .2z"/>
<path d="M581.7 360.5h2.5v-.2zM581.7 360.3h2.5l-2.5 .2z"/>
<path d="M581.7 360.5h2.5v-.2zM581.7 360.3h2.5l-2.5 .2z"/>
<path d="M81.6 410.4l.2 2.5v-2.5zM81.6 410.4l.2 2.5h-.2z"/>
<path d="M131.6 410.4l.2 2.5v-2.5zM131.6 410.4l.2 2.5h-.2z"/>
<path d="M181.6 410.4l.2 2.5v-2.5zM181.6 410.4l.2 2.5h-.2z"/>
<path d="M231.6 410.4l.2 2.5v-2.5zM231.6 410.4l.2 2.5h-.2z"/>
<path d="M281.6 410.4l.2 2.5v-2.5zM281.6 410.4l.2 2.5h-.2z"/>
<path d="M331.6 410.4l.2 2.5v-2.5zM331.6 410.4l.2 2.5h-.2z"/>
<path d="M381.6 410.4l.2 2.5v-2.5zM381.6 410.4l.2 2.5h-.2z"/>
<path d="M431.6 410.4l.2 2.5v-2.5zM431.6 410.4l.2 2.5h-.2z"/>
<path d="M481.6 410.4l.2 2.5v-2.5zM481.6 410.4l.2 2.5h-.2z"/>
<path d="M531.6 410.4v2.5h.2zM531.6 410.4h.2v2.5z"/>
<path d="M541.6 410.4l.2 2.5v-2.5zM541.6 410.4l.2 2.5h-.2z"/>
<path d="M556.6 410.4l.2 2.5v-2.5zM556.6 410.4l.2 2.5h-.2z"/>
<path d="M581.4 410.4l.5 2.5v-2.5zM581.4 410.4l.5 2.5h-.5z"/>
</g>
<text font-size="13.4" x="540.1" y="390.2">A722</text>
<text font-size="5" x="547.5" y="188.1">VV-D_3</text>
<g font-size="3.5">
<text x="80.7" y="49.1">SEZIONE A</text>
<text x="181.6" y="49.1">SEZIONE B</text>
<text x="289.4" y="49.1">SEZIONE C</text>
<text x="423.9" y="49.1">SEZIONE D</text>
<text x="139.7" y="109.3">1</text>
<text x="137.2" y="114.7">A723</text>
<text x="486" y="146.2">2</text>
<text x="483.3" y="151.5">A723</text>
<text x="293.8" y="308.2">5</text>
<text x="290.5" y="313.6">A723</text>
<text x="86" y="340.7">3</text>
<text x="82.7" y="346.1">A723</text>
<text x="187.1" y="353.6">A723</text>
<text x="190.4" y="348.2">4</text>
<text x="294.8" y="348.9">6</text>
<text x="291.5" y="354.2">A723</text>
<text x="352.5" y="365.9">A723</text>
<text x="355.1" y="360.5">7</text>
<text x="122.9" y="376.5">SEZIONE E</text>
<text x="228" y="375.1">SEZIONE F</text>
<text x="332" y="375.3">SEZIONE G</text>
</g>
<g font-size="2.5">
<text x="51.3" y="9.2">1</text>
<text x="106" y="9.2">2</text>
<text x="156" y="9.2">3</text>
<text x="206" y="9.2">4</text>
<text x="256" y="9.2">5</text>
<text x="306" y="9.2">6</text>
<text x="356" y="9.2">7</text>
<text x="406" y="9.2">8</text>
<text x="456" y="9.2">9</text>
<text x="505.3" y="9.2">10</text>
<text x="555.3" y="9.2">11</text>
<text x="23" y="36.3">A</text>
<text x="582.8" y="36.3">A</text>
<text x="23" y="86.3">B</text>
<text x="582.8" y="86.3">B</text>
<text x="22.9" y="136.3">C</text>
<text x="582.8" y="136.3">C</text>
<text x="532" y="153.3">POLITECNICO DI MILANO</text>
<text x="532" y="159.4">C.L. DESIGN DEGLI INTERNI</text>
<text x="532.1" y="156.4">SCUOLA DEL DESIGN</text>
<text x="532.2" y="163.2">PROGETTO:</text>
<text x="22.9" y="186.3">D</text>
<text x="582.8" y="186.3">D</text>
<text x="532.2" y="213.2">CORSO:</text>
<text x="542.4" y="218.1">STRUMENTI E METODI</text>
<text x="546.2" y="221.1">DEL PROGETTO</text>
<text x="532.2" y="229.9">DOCENTE:</text>
<text x="23" y="236.3">E</text>
<text x="544.8" y="236.3">MARCO FERRARA</text>
<text x="582.8" y="236.3">E</text>
<text x="532.2" y="246.5">STUDENTI:</text>
<text x="545" y="253">ELENA CORRENTI</text>
<text x="532.2" y="263.2">OGGETTO:</text>
<text x="550.7" y="268.1">HEMNES</text>
<text x="549.9" y="271.1">202.004.56</text>
<text x="532.2" y="279.8">NOTE:</text>
<text x="23" y="286.3">F</text>
<text x="555.7" y="286.3">-</text>
<text x="582.9" y="286.3">F</text>
<text x="532.2" y="296.5">NOME FILE:</text>
<text x="540.8" y="302.7">HEMNES_202-004-56.dwg</text>
<text x="532" y="313.8">VERS</text>
<text x="571.6" y="313.8">DATA</text>
<text x="22.8" y="336.3">G</text>
<text x="582.7" y="336.3">G</text>
<text x="532.2" y="353.8">VERSION 2</text>
<text x="532.2" y="348.8">VERSION 3</text>
<text x="565.8" y="353.8">2017/04/07</text>
<text x="565.8" y="348.8">2017/18/07</text>
<text x="532.2" y="358.8">VERSION 1</text>
<text x="565.8" y="358.8">2017/23/05</text>
<text x="532.2" y="363.3">TAVOLA NO.:</text>
<text x="568.3" y="363.3">6 DI</text>
<text x="575.5" y="363.3">16</text>
<text x="22.9" y="386.3">H</text>
<text x="582.8" y="386.3">H</text>
<text x="532.2" y="405.9">DATA:</text>
<text x="542.1" y="405.8">2017/18/07</text>
<text x="557.1" y="405.8">SCALA:</text>
<text x="573.1" y="405.8">1:5</text>
<text x="20.7" y="410.6" transform="rotate(-90 20.7 410.6)">DIRECTORY: D:\DOCUMENTI\UNIVERSITÀ\STRUMENTI E METODI DEL PROGETTO\FASE 2\HEMNES_202-004-56.DWG | PLOTTED ON: 16/07/2017 18:38:25 | BY USER: ELENA</text>
<text x="49.5" y="413.8">1</text>
<text x="106" y="413.8">2</text>
<text x="156" y="413.8">3</text>
<text x="206" y="413.8">4</text>
<text x="256" y="413.8">5</text>
<text x="306" y="413.8">6</text>
<text x="356" y="413.8">7</text>
<text x="406" y="413.8">8</text>
<text x="456" y="413.8">9</text>
<text x="505.3" y="413.8">10</text>
<text x="532.1" y="408.8">REV:</text>
<text x="532.3" y="412.9">0</text>
<text x="542.1" y="408.8">A</text>
<text x="542.6" y="412.9">5cm</text>
<text x="556.9" y="412.9">12,5cm</text>
<text x="557.1" y="408.8">FORMATO:</text>
<text x="573.5" y="408.8">A2</text>
<text x="574.9" y="412.9">25cm</text>
</g>
</svg>
